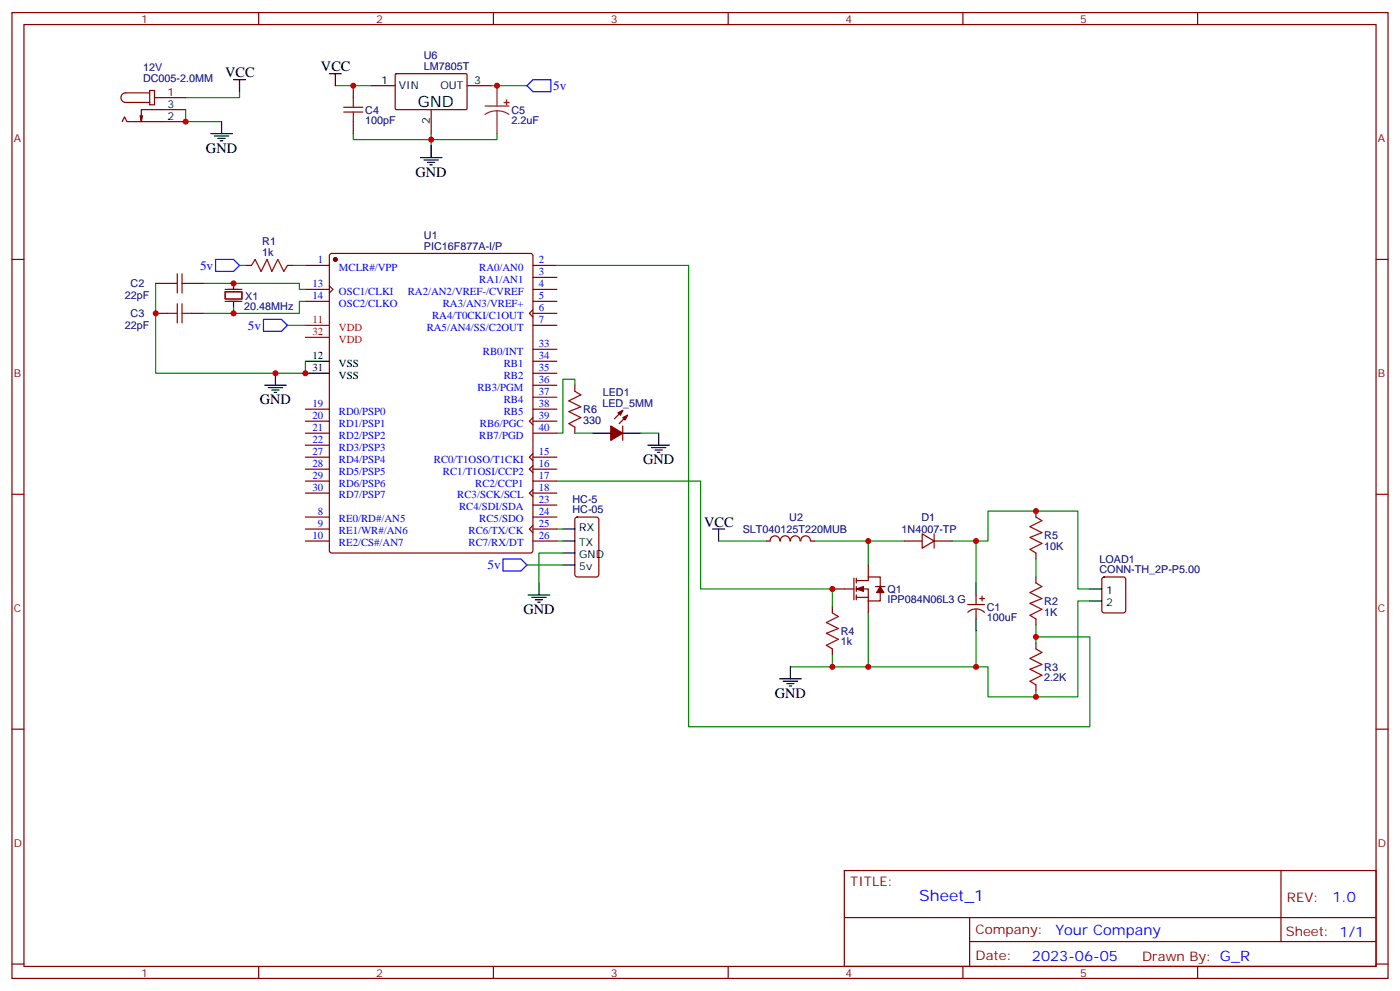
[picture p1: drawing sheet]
<svg xmlns="http://www.w3.org/2000/svg" width="412mm" height="292mm" viewBox="0 0 412 292" stroke-linecap="round" stroke-linejoin="round" font-family="sans-serif">
<g fill="none" stroke="#870000" stroke-width=".35">
<path d="M3.5 3.7h405.4v284.3h-405.4zM7.1 7.2h398.2v277.3h-398.2zM76.2 3.7v3.5M145.3 3.7v3.5M214.5 3.7v3.5M283.6 3.7v3.5M352.8 3.7v3.5M36 35.8l.7-1.4 .7 1.4h17.3M42 34l-.4 1.8M44.1 26.6h1.4v4.3h-1.4zM44.1 27.3h-7.1a1.41 1.41 0 0 0-1.4 1.5 1.41 1.41 0 0 0 1.4 1.4h7.1M45.5 28.8h9.2"/>
<path d="M54.7 32.3h-13.1v3.5l-.3-1.8M104.1 25.2v3.6M104.1 35.8v3.5M109.4 25.2h7M116.5 21.9l.3-.2h20.6l.2 .3-.1 10.1-.3 .2-20.6-.1-.2-.3zM127 32.3v7M137.6 25.2h7M3.5 76.4h3.6M72.3 78.1h1.8M84.7 78.1h1.7M90 78.1h7M97.2 74.8l.5-.2h58.6l.5 .2 .2 .5v86.8l-.2 .5-.5 .2h-58.6l-.5-.2-.2-.5v-86.8z"/>
<path d="M157 78.1h7M405.3 76.4h3.6M45.9 92.3h3.5M45.9 83.4h3.5M56.4 92.3h3.6M56.4 83.4h3.6M90 88.7h7M90 85.2h7M97 84.1l1.1 1.1-1.1 1.1M157 91.2l-1.1 1.1 1.1 1M157 88.7h7M157 85.2h7"/>
<path d="M157 95.8h7M157 92.3h7M157 81.7h7M157 116.9h7M157 113.4h7M157 109.9h7M157 106.4h7M157 102.8h7M169.3 113.4v1.8M90 127.5h7M90 124h7M90 120.5h7"/>
<path d="M90 138.1h7M90 134.6h7M90 131.1h7M157 122.9l-1.1 1.1 1.1 1.1M157 137.1l-1.1 1 1.1 1.1M157 133.5l-1.1 1.1 1.1 1M157 127.5h7M157 124h7M157 120.5h7M157 138.1h7M157 134.6h7M169.3 125.8v1.7"/>
<path d="M183.4 125.4v4.2M183.4 120.8l-2.4 2.5M184.9 122.2l-2.5 2.5M3.5 145.5h3.6M90 145.2h7M90 141.6h7M90 159.3h7M90 155.8h7M90 152.2h7M157 154.7l-1.1 1.1 1.1 1M157 144.1l-1.1 1.1 1.1 1M157 145.2h7"/>
<path d="M157 141.6h7M157 159.3h7M157 155.8h7M157 152.2h7M157 148.7h7M169.6 152.4l.4-.2h5.7l.6 .5 .1 16.5-.5 .6-5.9 .1-.6-.5-.1-16.5zM225.8 159.3h1M226.9 159.3a1.41 1.41 0 0 1 1.4-1.5 1.41 1.41 0 0 1 1.4 1.5M229.9 159.3a1.41 1.41 0 0 1 1.4-1.6 1.41 1.41 0 0 1 1.4 1.6M232.9 159.3a1.41 1.41 0 0 1 1.4-1.6 1.41 1.41 0 0 1 1.4 1.6M235.9 159.3a1.41 1.41 0 0 1 1.4-1.5 1.41 1.41 0 0 1 1.4 1.5M238.8 159.3h1.1"/>
<path d="M266.3 159.3h5.3M271.6 157.2l3.6 2.1-3.6 2.1zM275.2 159.3h5.3M275.2 157.2v4.2M305.2 150.5v1.7M405.3 145.5h3.6M245.2 178.7v1.7M245.2 173.4h6.3M251.5 170.2v6.4M252.2 170.9h3.6v-1h3.5v2.8M252.2 173.4h3.6v3.5h3.5v-2.5M252.2 175.9h3.6"/>
<path d="M252.2 170.2v1.4M252.2 172.7v1.4M252.2 175.2v1.4M255.8 166.3v3.6M255.8 176.9v3.5M257.9 172.7h2.8M285 178h5M287.5 175.2v2.8M287.5 179.4v2.8M288.6 176.2h1.4M289.3 175.5v1.4M305.2 162.8v1.8"/>
<path d="M305.2 169.9v1.7M324.8 170.1l.5-.2h5.6l.7 .4v9.4l-.5 .7h-5.8l-.7-.4v-9.4zM245.2 191v1.8M285.1 180.2a3.5 3.5 0 0 1 4.9 .1M305.2 182.2v1.8M305.2 189.3v1.7M3.5 214.7h3.6M305.2 201.6v1.8M405.3 214.7h3.6M248.7 256.3h156.6v28.2h-156.6zM377.3 256.3v20.9M248.7 270.1h156.5"/>
<path d="M285.6 277.2h119.6M285.6 270.1v14.2M3.5 283.8h3.6M76.2 284.5v3.5M145.3 284.5v3.5M214.5 284.5v3.5M283.6 284.5v3.5M352.8 284.5v3.5M405.3 283.8h3.6"/>
</g>
<g fill="#870000" stroke="#870000" stroke-width=".35">
<path d="M252.2 173.4l2.2-.7v1.4z"/>
<path d="M259.3 172.7l1 1.7h-2.1z"/>
<path d="M182 121.5l1.4-.7-.7 1.4z"/>
<path d="M183.4 122.9l1.5-.7-.8 1.4z"/>
<path d="M179.9 125.4l3.5 2.1-3.5 2.1z"/>
<circle cx="98.8" cy="76.4" r=".53"/>
</g>
<path d="M90 99.3h7M90 95.8h7" fill="none" stroke="#f00" stroke-width=".35"/>
<g fill="none" stroke="#000" stroke-width=".35">
<path d="M62.1 39.3h6.3M65.3 35.8v3.5M68.8 23.5h3.5M70.6 23.5v3.5M97 21.7h3.5M98.8 21.7v3.5M63.1 40h4.3M64.2 40.7h2.1M64.9 41.5h.7M123.8 46.4h6.4M124.9 47.1h4.2M125.9 47.8h2.2"/>
<path d="M126.6 48.5h.8M127 42.9v3.5M68.8 83.4v1.8M68.8 88.7v1.8M78 113.4h6.3M79 114.1h4.3M80.1 114.8h2.1M80.8 115.5h.7M81.1 109.9v3.5M90 109.9h7M90 106.4h7M174.6 127.5h5.3"/>
<path d="M183.4 127.5h5.3M190.9 131.1h6.3M191.9 131.8h4.2M193 132.5h2.1M193.7 133.2h.7M194 127.5v3.6M165.8 155.8h3.5M165.8 159.3h3.5M209.9 155.8h3.5M211.7 155.8v3.5M155.6 175.2h6.3M156.6 175.9h4.3"/>
<path d="M157.7 176.6h2.1M158.4 177.3h.7M158.7 171.6v3.6M165.8 162.8h3.5M165.8 166.3h3.5M287.5 171.6v3.6M321 173.4h3.6M321 176.9h3.6M229.7 199.8h6.3M232.8 196.3v3.5M287.5 182.2v3.5M230.7 200.6h4.2"/>
<path d="M231.8 201.3h2.1M232.5 202h.7"/>
</g>
<g fill="none" stroke="#a10000" stroke-width=".35">
<path d="M101.2 33h5.7M101.2 31.6h5.7M104.1 28.8v2.8M104.1 33v2.8M74.1 78.1l1-1.7 1.8 3.5 1.8-3.5 1.4 3.5 1.7-3.5 1.8 3.5 1.1-1.8M49.4 83.4h2.8M49.4 92.3h2.8M52.2 80.6v5.7M52.2 89.4v5.7M53.6 83.4h2.8M53.6 80.6v5.7M53.6 89.4v5.7"/>
<path d="M53.6 92.3h2.8M169.3 115.2l1.8 1-3.5 1.8 3.5 1.8-3.5 1.4 3.5 1.7-3.5 1.8 1.7 1.1M305.2 152.2l1.7 1.1-3.5 1.7 3.5 1.8-3.5 1.4 3.5 1.8-3.5 1.7 1.8 1.1M305.2 171.6l1.7 1.1-3.5 1.7 3.5 1.8-3.5 1.4 3.5 1.8-3.5 1.8 1.8 1M245.2 180.4l1.7 1.1-3.5 1.8 3.5 1.7-3.5 1.4 3.5 1.8-3.5 1.8 1.8 1M305.2 191l1.7 1.1-3.5 1.8 3.5 1.7-3.5 1.4 3.5 1.8-3.5 1.8 1.8 1"/>
</g>
<g fill="none" stroke="#008700" stroke-width=".35">
<path d="M54.7 32.3v3.5h10.6M70.6 27v1.8h-15.9M98.8 25.2h10.6M104.1 39.3v1.8h42.3v-1.8M127 39.3v3.6M144.6 25.2h10.6M70.6 78.1h1.7M86.4 78.1h3.6M164 78.1h38.8v135.9h118.2v-26.5h-15.8M45.9 83.4v26.5h44.1v-3.5M60 83.4h28.2v1.8h1.8M60 92.3h8.8"/>
<path d="M84.7 95.8h5.3M90 88.7h-1.8v3.6h-19.4v-1.8M169.3 113.4v-1.7h-3.5v15.8h-1.8M169.3 127.5h5.3M188.7 127.5h5.3M164 141.6h42.4v31.8h38.8v5.3M164 159.3h1.8M164 155.8h1.8M211.7 159.3h14.1M239.9 159.3h26.4M255.8 159.3v7M280.5 159.3h10.5v-8.8h26.5v22.9h3.5"/>
<path d="M287.5 159.3v12.3M155.2 166.3h10.6M165.8 162.8h-7.1v8.8M305.2 164.6v5.3M321 176.9h-3.5v28.2h-12.3M232.8 196.3h58.2v8.8h14.2v-1.7M245.2 192.8v3.5M255.8 180.4v15.9M287.5 185.7v10.6M305.2 184v5.3"/>
</g>
<path d="M142.9 31.2h7M146.4 32.6l-1.8 .3-1.7 .8M146.4 32.6l1.9 .3 1.6 .8M146.4 25.2v6M146.4 32.6v6.7" fill="none" stroke="#8c2424" stroke-width=".35"/>
<g fill="#8c2424" stroke="#8c2424" stroke-width=".35">
<path d="M148.5 30.2h1.4z"/>
<path d="M149.2 29.5v1.4z"/>
</g>
<path d="M155.2 25.2l1.8-1.7h5.3v3.5h-5.3zM63.5 76.4h5.3l1.8 1.7-1.8 1.8h-5.3zM77.6 94h5.3l1.8 1.8-1.8 1.7h-5.3zM148.2 164.6h5.3l1.7 1.7-1.7 1.8h-5.3z" fill="none" stroke="#00f" stroke-width=".35"/>
<path d="M66.3 85.9h5v2.1h-5zM66.3 85.2h5M66.3 88.7h5" fill="none" stroke="#871200" stroke-width=".35"/>
<g fill="#c00">
<circle cx="146.4" cy="25.2" r=".88"/>
<circle cx="127" cy="41.1" r=".88"/>
<circle cx="104.1" cy="25.2" r=".88"/>
<circle cx="54.7" cy="35.8" r=".88"/>
<circle cx="305.2" cy="205.1" r=".88"/>
<circle cx="305.2" cy="150.5" r=".88"/>
<circle cx="255.8" cy="196.3" r=".88"/>
<circle cx="287.5" cy="196.3" r=".88"/>
<circle cx="287.5" cy="159.3" r=".88"/>
<circle cx="245.2" cy="196.3" r=".88"/>
<circle cx="255.8" cy="159.3" r=".88"/>
<circle cx="90" cy="109.9" r=".88"/>
<circle cx="68.8" cy="83.4" r=".88"/>
<circle cx="68.8" cy="92.3" r=".88"/>
<circle cx="45.9" cy="92.3" r=".88"/>
<circle cx="81.1" cy="109.9" r=".88"/>
<circle cx="245.2" cy="173.4" r=".88"/>
<circle cx="305.2" cy="187.5" r=".88"/>
</g>
<text font-size="4.6" x="123.1" y="31.6">GND</text>
<text font-size="4.6" fill="#00f" x="270.8" y="265.3">Sheet_1</text>
<g font-size="4.2">
<text x="66.3" y="22.8">VCC</text>
<text x="94.5" y="21">VCC</text>
<text x="60.7" y="45">GND</text>
<text x="122.4" y="52">GND</text>
<text x="76.6" y="119.1">GND</text>
<text x="189.4" y="136.7">GND</text>
<text x="207.4" y="155">VCC</text>
<text x="154.2" y="180.8">GND</text>
<text x="228.2" y="205.5">GND</text>
</g>
<g font-size="4.2" fill="#00f">
<text x="392.5" y="265.6">1.0</text>
<text x="310.9" y="275.1">Your Company</text>
<text x="304" y="282.9">2023-06-05</text>
</g>
<g font-size="3.9" fill="#00f">
<text x="163" y="26.5">5v</text>
<text x="58.9" y="79.4">5v</text>
<text x="73" y="97">5v</text>
<text x="143.6" y="167.6">5v</text>
</g>
<g font-size="3.9" fill="#800">
<text x="250.5" y="260.9">TITLE:</text>
<text x="379.1" y="265.6">REV:</text>
<text x="287.4" y="275.1">Company:</text>
<text x="378.7" y="275.7">Sheet: 1/1</text>
<text x="287.4" y="282.8">Date:</text>
<text x="336.4" y="282.8">Drawn By: G_R</text>
</g>
<g font-size="3.2" fill="#800">
<text x="41.6" y="6.7">1</text>
<text x="110.8" y="6.7">2</text>
<text x="179.9" y="6.7">3</text>
<text x="249.1" y="6.7">4</text>
<text x="318.2" y="6.7">5</text>
<text x="4.1" y="41.8">A</text>
<text x="405.9" y="41.8">A</text>
<text x="4.1" y="110.9">B</text>
<text x="405.9" y="110.9">B</text>
<text x="4.1" y="180.1">C</text>
<text x="405.9" y="180.1">C</text>
<text x="4.1" y="249.2">D</text>
<text x="405.9" y="249.2">D</text>
<text x="41.6" y="287.5">1</text>
<text x="110.8" y="287.5">2</text>
<text x="179.9" y="287.5">3</text>
<text x="249.1" y="287.5">4</text>
<text x="318.2" y="287.5">5</text>
</g>
<g font-size="3.2" fill="#000080">
<text x="124.8" y="17.4">U6</text>
<text x="42.2" y="21">12V</text>
<text x="124.8" y="20.6">LM7805T</text>
<text x="42.2" y="24.2">DC005-2.0MM</text>
<text x="107.6" y="33.4">C4</text>
<text x="150.6" y="33.4">C5</text>
<text x="107.6" y="36.6">100pF</text>
<text x="150.6" y="36.6">2.2uF</text>
<text x="124.9" y="70.3">U1</text>
<text x="77.3" y="75.3">1k</text>
<text x="77.3" y="72.1">R1</text>
<text x="124.9" y="73.5">PIC16F877A-I/P</text>
<text x="36.8" y="88.1">22pF</text>
<text x="38.5" y="84.6">C2</text>
<text x="72.2" y="88.2">X1</text>
<text x="38.5" y="93.4">C3</text>
<text x="72" y="91.2">20.48MHz</text>
<text x="36.8" y="96.9">22pF</text>
<text x="177.4" y="119.9">LED_5MM</text>
<text x="177.6" y="116.5">LED1</text>
<text x="171.8" y="124.8">330</text>
<text x="171.8" y="121.7">R6</text>
<text x="168.6" y="148.1">HC-5</text>
<text x="168.6" y="151.2">HC-05</text>
<text x="232.5" y="153.4">U2</text>
<text x="271.5" y="153.3">D1</text>
<text x="218.8" y="156.9">SLT040125T220MUB</text>
<text x="265.6" y="156.9">1N4007-TP</text>
<text x="307.6" y="161.8">10K</text>
<text x="307.6" y="158.8">R5</text>
<text x="323.9" y="165.8">LOAD1</text>
<text x="323.9" y="168.8">CONN-TH_2P-P5.00</text>
<text x="261.4" y="177.6">IPP084N06L3 G</text>
<text x="261.4" y="174.5">Q1</text>
<text x="290.7" y="179.8">C1</text>
<text x="307.6" y="178.2">R2</text>
<text x="290.7" y="182.9">100uF</text>
<text x="307.6" y="181.2">1K</text>
<text x="247.6" y="190">1k</text>
<text x="247.6" y="187">R4</text>
<text x="307.6" y="197.6">R3</text>
<text x="307.6" y="200.6">2.2K</text>
</g>
<g font-size="3.2">
<text x="49.4" y="28.4">1</text>
<text x="112.3" y="24.9">1</text>
<text x="117.5" y="26.3">VIN</text>
<text x="129.7" y="26.3">OUT</text>
<text x="139.7" y="24.9">3</text>
<text x="49.4" y="31.9">3</text>
<text x="49.4" y="35.5">2</text>
<text x="126.6" y="36.4" transform="rotate(-90 126.6 36.4)">2</text>
<text x="92.1" y="105.7">12</text>
<text x="99.8" y="107.9">VSS</text>
<text x="92.1" y="109.2">31</text>
<text x="99.8" y="111.5">VSS</text>
<text x="170.6" y="156.5">RX</text>
<text x="170.6" y="160.7">TX</text>
<text x="170.6" y="164.2">GND</text>
<text x="170.6" y="167.7">5v</text>
<text x="325.9" y="174.8">1</text>
<text x="325.9" y="178.3">2</text>
</g>
<g font-size="3.2" fill="#00f">
<text x="93.7" y="77.4">1</text>
<text x="158.7" y="77.4">2</text>
<text x="99.8" y="79.7">MCLR#/VPP</text>
<text x="141.1" y="83.3">RA1/AN1</text>
<text x="141.1" y="79.7">RA0/AN0</text>
<text x="158.7" y="81">3</text>
<text x="92.1" y="88">14</text>
<text x="92.1" y="84.5">13</text>
<text x="99.8" y="86.8">OSC1/CLKI</text>
<text x="120.1" y="86.8">RA2/AN2/VREF-/CVREF</text>
<text x="158.7" y="88">5</text>
<text x="158.7" y="84.5">4</text>
<text x="99.8" y="90.3">OSC2/CLKO</text>
<text x="127.3" y="93.8">RA4/T0CKI/C1OUT</text>
<text x="130.4" y="90.3">RA3/AN3/VREF+</text>
<text x="158.7" y="95.1">7</text>
<text x="158.7" y="91.5">6</text>
<text x="125.7" y="97.4">RA5/AN4/SS/C2OUT</text>
<text x="142.2" y="104.4">RB0/INT</text>
<text x="148.4" y="107.9">RB1</text>
<text x="158.7" y="105.7">34</text>
<text x="158.7" y="102.1">33</text>
<text x="148.4" y="111.5">RB2</text>
<text x="158.7" y="112.7">36</text>
<text x="158.7" y="109.2">35</text>
<text x="92.1" y="119.8">19</text>
<text x="140.6" y="115">RB3/PGM</text>
<text x="148.4" y="118.5">RB4</text>
<text x="158.7" y="119.8">38</text>
<text x="158.7" y="116.2">37</text>
<text x="92.1" y="123.3">20</text>
<text x="99.8" y="125.6">RD1/PSP1</text>
<text x="99.8" y="122.1">RD0/PSP0</text>
<text x="141.4" y="125.6">RB6/PGC</text>
<text x="148.4" y="122.1">RB5</text>
<text x="158.7" y="123.3">39</text>
<text x="92.1" y="130.4">22</text>
<text x="92.1" y="126.8">21</text>
<text x="99.8" y="129.1">RD2/PSP2</text>
<text x="141.2" y="129.1">RB7/PGD</text>
<text x="158.7" y="126.8">40</text>
<text x="92.1" y="137.4">28</text>
<text x="92.1" y="133.9">27</text>
<text x="99.8" y="136.2">RD4/PSP4</text>
<text x="99.8" y="132.6">RD3/PSP3</text>
<text x="127.8" y="136.2">RC0/T1OSO/T1CKI</text>
<text x="158.7" y="137.4">16</text>
<text x="158.7" y="133.9">15</text>
<text x="92.1" y="140.9">29</text>
<text x="99.8" y="143.2">RD6/PSP6</text>
<text x="99.8" y="139.7">RD5/PSP5</text>
<text x="130.5" y="139.7">RC1/T1OSI/CCP2</text>
<text x="140" y="143.2">RC2/CCP1</text>
<text x="158.7" y="140.9">17</text>
<text x="92.1" y="144.5">30</text>
<text x="99.8" y="146.8">RD7/PSP7</text>
<text x="134.7" y="146.8">RC3/SCK/SCL</text>
<text x="158.7" y="148">23</text>
<text x="158.7" y="144.5">18</text>
<text x="93.7" y="155">9</text>
<text x="93.7" y="151.5">8</text>
<text x="99.8" y="153.8">RE0/RD#/AN5</text>
<text x="135.2" y="150.3">RC4/SDI/SDA</text>
<text x="141.2" y="153.8">RC5/SDO</text>
<text x="158.7" y="155">25</text>
<text x="158.7" y="151.5">24</text>
<text x="92.1" y="158.6">10</text>
<text x="99.8" y="160.9">RE2/CS#/AN7</text>
<text x="99.8" y="157.3">RE1/WR#/AN6</text>
<text x="138" y="160.9">RC7/RX/DT</text>
<text x="138" y="157.3">RC6/TX/CK</text>
<text x="158.7" y="158.6">26</text>
</g>
<g font-size="3.2" fill="#f00">
<text x="92.1" y="95.1">11</text>
<text x="92.1" y="98.6">32</text>
<text x="99.8" y="100.9">VDD</text>
<text x="99.8" y="97.4">VDD</text>
</g>
</svg>
